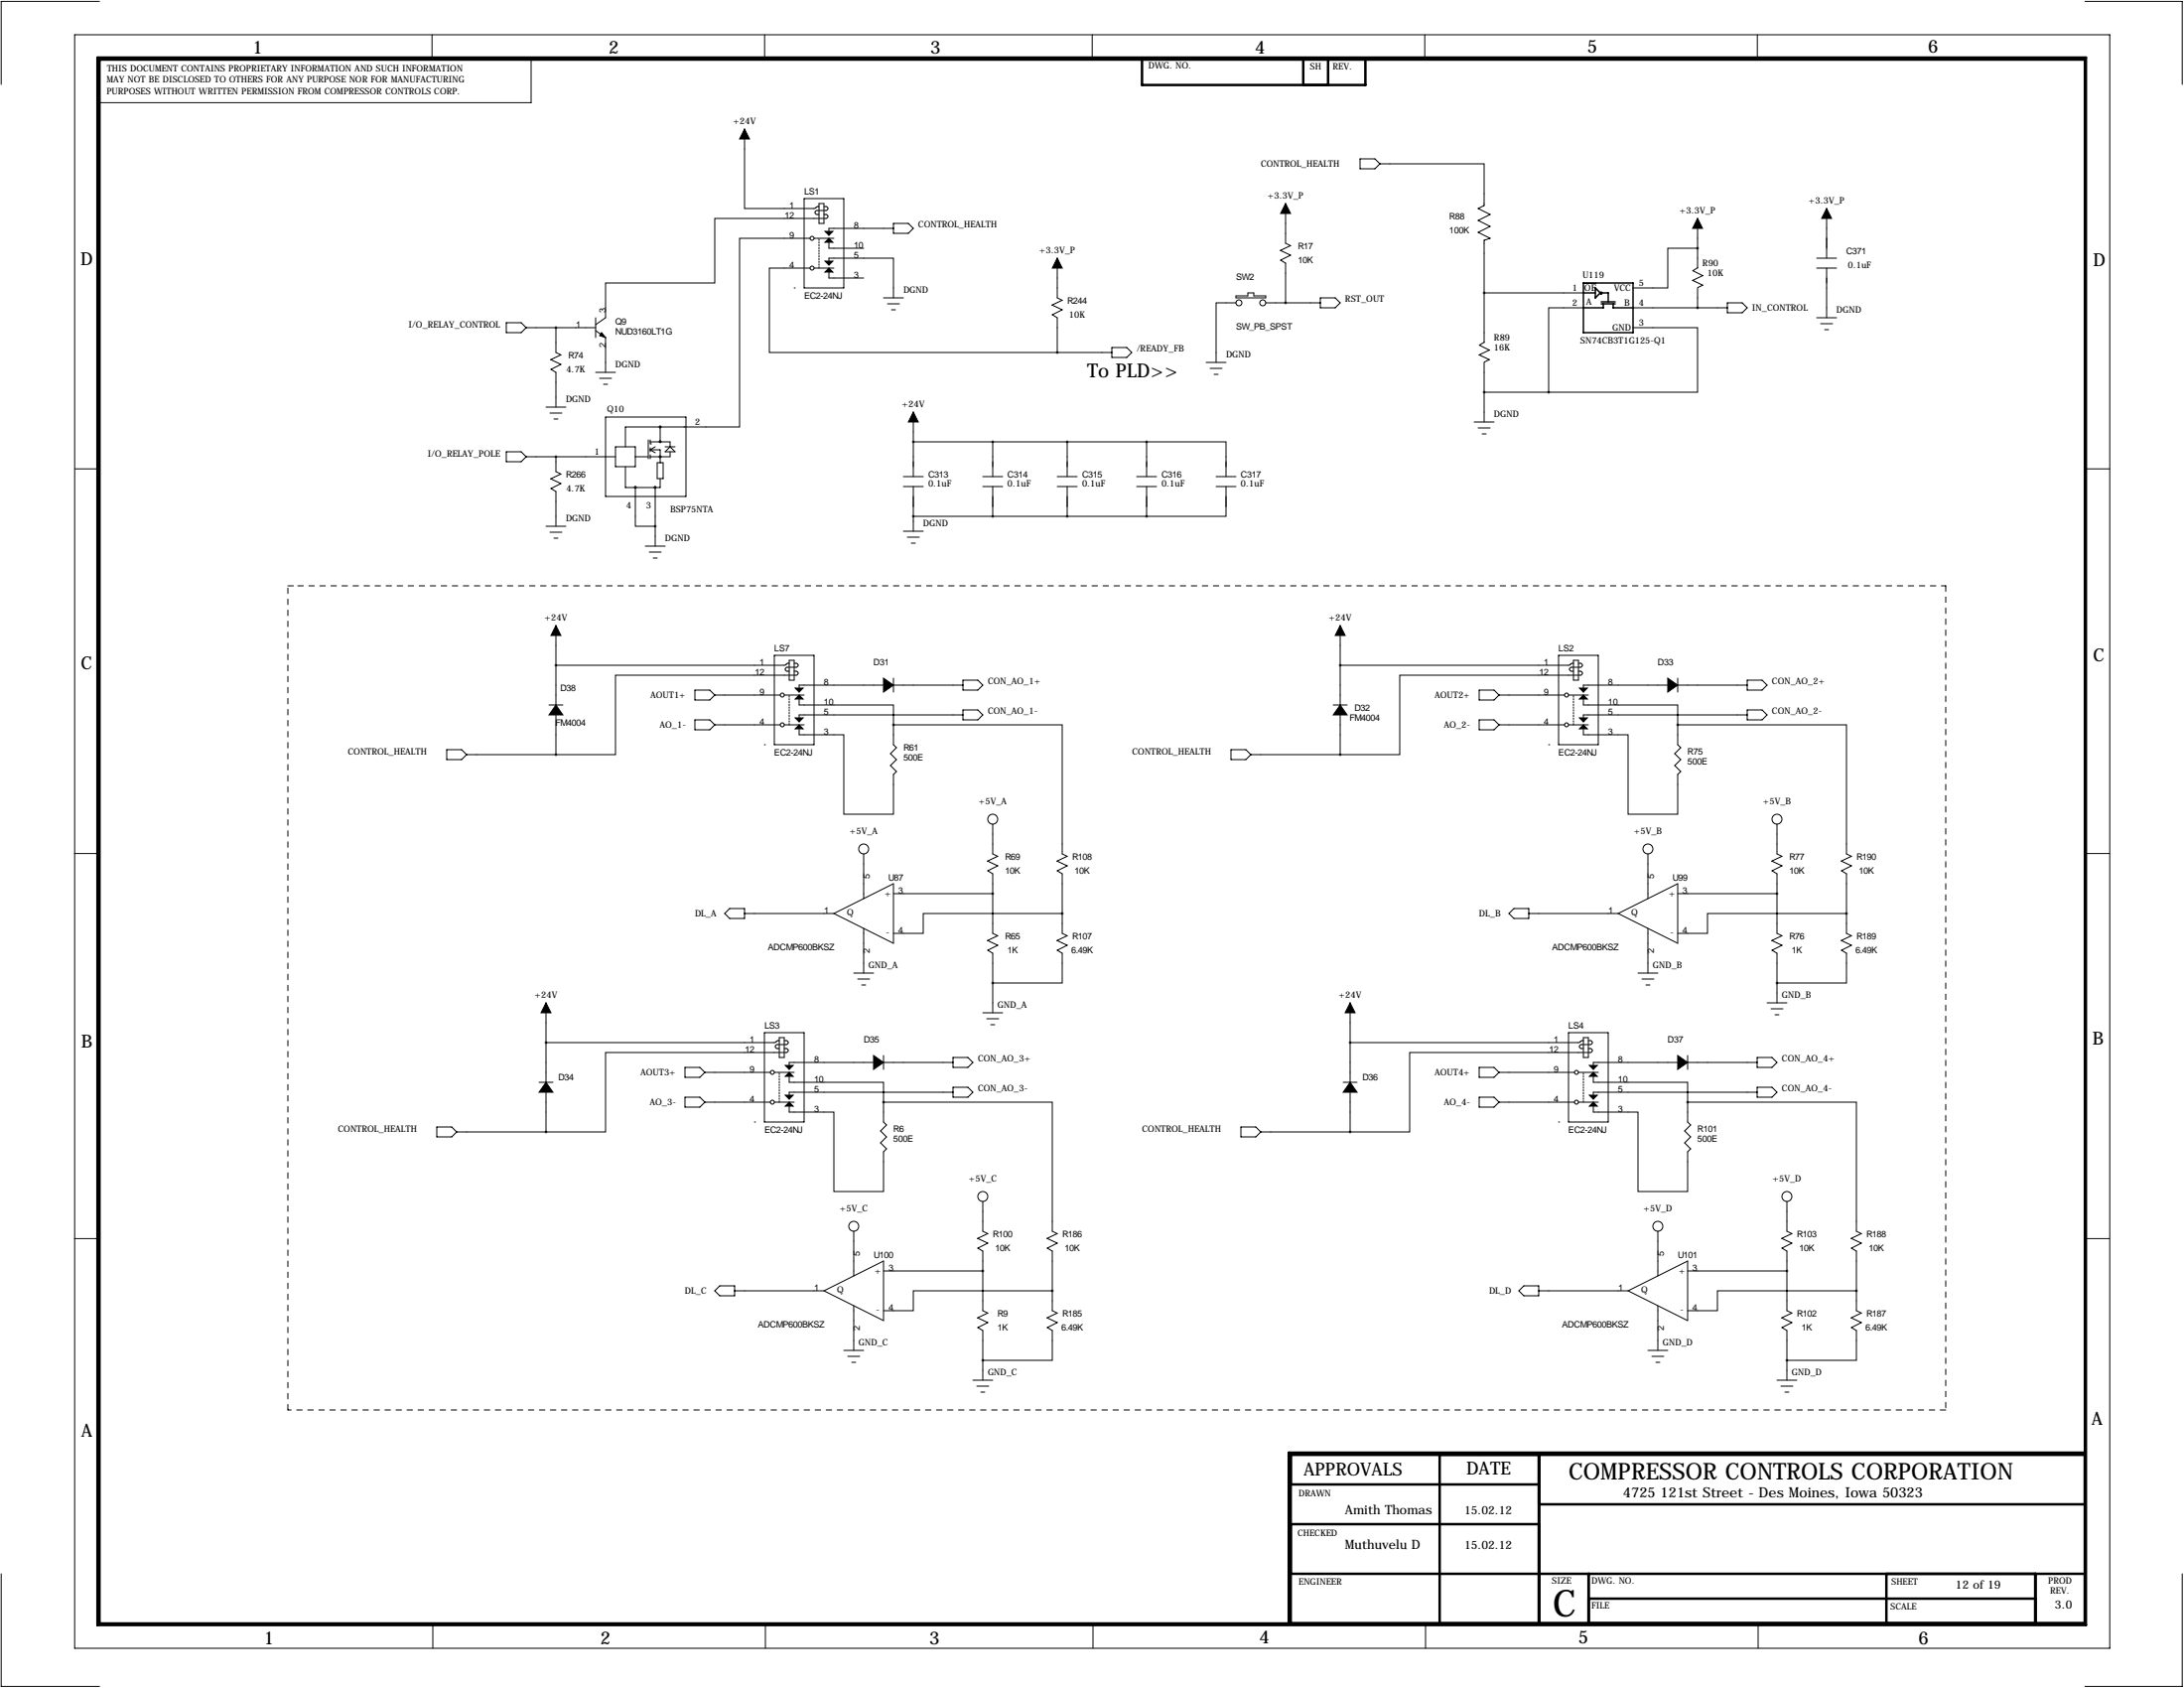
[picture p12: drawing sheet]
<svg xmlns="http://www.w3.org/2000/svg" width="559mm" height="432mm" viewBox="0 0 559 432" stroke-linecap="round" stroke-linejoin="round" font-family="sans-serif">
<g fill="none" stroke="#000" stroke-width=".25">
<path d="M19.1 8.9h520.7v412.7h-520.7zM25.5 .4h-25.2v21.2M110.5 8.9v6.3M143.1 15.2h-7.2v11.1h-110.9M195.6 8.9v6.3M279.5 8.9v6.3M364.5 8.9v6.3M449.6 8.9v6.3M533.5 .4h24.8v21.2M190.5 33v20.3h17.8l.8-.4 .4-.1M205.7 50.8h10.2v22.9h-10.2zM209.5 52.1h1.3v5h-1.3z"/>
<path d="M210.8 54.9h.5a.51 .51 0 0 1 .5 .5 .51 .51 0 0 1-.5 .5h-28.4v16.5h-28v8.9l-2.5 1.8M210.8 52.8h.5a.51 .51 0 0 1 .5 .5 .51 .51 0 0 1-.5 .5h-2.3a.51 .51 0 0 0-.5 .6 .51 .51 0 0 0 .5 .5h.5M228.6 57.1h3.8l1.3 1.3-1.3 1.3h-3.8zM228.6 58.4h-16.5v.8M328.9 52.1v10.1l1.3 .6-2.6 1.3 2.6 1.2-2.5 1.2 1.2 .8v10.2M348 40.6h3.8l1.3 1.3-1.3 1.3h-3.8zM353.1 41.9h26.6v10.7l-1.5 .7 3.1 1.6-3.1 1.5 3.1 1.5-3.1 1.5 3.1 1.6-1.6 .5v26.1M434.3 55.9v12.7M467.4 53.3v12.7M203.2 73.7h.1M207.3 68.6h-10.5v21.6h73.7M207.3 61h-18.1v48.2h-29.2v5.1"/>
<path d="M208.3 68.6h5.1M208.3 61h5.1M212.1 66.8v-.8h16.5v10.2M212.1 62v1.5h8.9M212.1 69.6v1.5h8.9M226.1 76.2h5M227.1 77.7h3M228.1 79.2h1M270.5 66v10.2l1.3 .6-2.6 1.2 2.6 1.2-2.6 1.3 1.3 .8v8.9M316.2 77.5h-5.1v15.2M316.2 75.7h3.1v-.8h1.5v.8h3v.5h-7.6zM323.8 77.5h14"/>
<path d="M337.8 76.2h3.8l1.3 1.3-1.3 1.2h-3.8zM379.7 74.9h25.4M405.1 78.7h-8.9v21.6M405.4 72.5h3M417.8 78.7h24.2M434.3 63.5h-7.6v10.2h-8.9M434.3 73.7v5M434.4 68.5l-1.3 .7 2.6 1.3-2.6 1.2 2.6 1.2-1.3 .7M442 77.5h3.8l1.2 1.2-1.2 1.3h-3.8zM464.8 68.6h5.1M464.8 66h5.1M467.4 68.6v12.7"/>
<path d="M129.5 82.6h3.8l1.3 1.2-1.3 1.3h-3.8zM134.6 83.8h17.8M142.2 83.8v6.4l1.3 .6-2.6 1.2 2.6 1.2-2.5 1.3 1.2 .7v8.9M152.4 84.6l2.5 1.8v8.8M152.4 81.3v5.1M152.4 95.2h5.1M153.4 96.8h3.1M154.4 98.3h1M270.5 90.2h14M284.5 88.9h3.8l1.3 1.3-1.3 1.2h-3.8zM308.6 92.7h5.1M309.6 94.2h3.1"/>
<path d="M310.6 95.8h1.1M379.7 92.7v15.2M379.8 87.5l-1.3 .8 2.6 1.3-2.6 1.2 2.6 1.2-1.3 .6M417.8 83.8h16.5v16.5h-38.1M464.8 81.3h5.1M465.8 82.8h3.1M466.9 84.3h1M19.2 119.9h6.4M129.5 115.6h3.8l1.3 1.2-1.3 1.3h-3.8zM134.6 116.8h22.9M139.7 104.1h5.1M140.7 105.7h3.1"/>
<path d="M141.7 107.2h1M142.2 116.8v3.8l1.3 .7-2.6 1.2 2.6 1.2-2.5 1.3 1.2 .7v8.9M154.9 106.7h20.6v20.3h-20.6zM157.5 114.3h5.1v5.1h-5.1zM160 119.4v5.3h8.9v-2.3M162.6 116.8h3.3M165.9 112.5v4.8M166.4 113h5v1.3M166.4 112.5v1M166.4 114.6v1M166.4 116.3v1M166.4 115.1h2.5v3.3"/>
<path d="M166.4 115.1l1.2 .7M166.4 113.5h.1M167.6 114.3l-1.2 .8M168.1 118.4h1.6v4h-1.6zM168.9 109.2v3.8M170.2 114.3h2.5M170.2 115.6l1.2-1.3 1.3 1.3zM171.4 115.6v1.2h-5M233.7 105.4v16.5M233.7 113h59.7M254 113v8.9M273 113v8.9"/>
<path d="M293.4 113h20.3v8.9M293.4 113v8.9M377.2 107.9h5.1M378.2 109.5h3.1M379.2 111h1M379.7 100.3h16.5M533.4 119.9h6.4M139.7 134.6h5.1M140.7 136.1h3.1M141.7 137.7h1M162.6 124.7v9.9h5M165.1 139.7h5.1"/>
<path d="M167.6 124.7v15M231.1 121.9h5.1M231.1 124.5h5.1M231.1 135.9h5.1M232.2 137.4h3M233.2 138.9h1M233.7 124.5v11.4M233.7 132.1h59.7M251.5 121.9h5M251.5 124.5h5M254 124.5v7.6M270.5 121.9h5.1"/>
<path d="M270.5 124.5h5.1M273 124.5v7.6M290.8 121.9h5.1M290.8 124.5h5.1M293.4 124.5v7.6M311.1 121.9h5.1M311.1 124.5h5.1M313.7 124.5v7.6h-20.3M166.1 141.2h3.1M167.1 142.7h1M142.2 160v20.3M177.8 176.5h3.8l1.3 1.3-1.3 1.3h-3.8z"/>
<path d="M182.9 177.8h16.7M198.1 167.6h10.2v22.9h-10.2zM200.7 177.8h5M201.9 169.7h-.4l-.8 .5h-58.5M201.9 168.9h1.3v5.1h-1.3zM203.2 171.7h.5a.51 .51 0 0 1 .5 .5 .51 .51 0 0 1-.5 .5h-46.2v20.3h-15.3M203.2 169.7h.5a.51 .51 0 0 1 .5 .5 .51 .51 0 0 1-.5 .5h-2.3a.51 .51 0 0 0-.5 .5 .51 .51 0 0 0 .5 .5h.5M204.5 178.8v1.5h24.1v5.1M226.1 175.3h-21.6v.7M228.6 175.3h17.8M228.6 173.5v3.5M246.4 174h3.8l1.3 1.3-1.3 1.2h-3.8z"/>
<path d="M342.9 160v20.3M378.5 176.5h3.8l1.2 1.3-1.2 1.3h-3.8zM383.5 177.8h16.8M398.8 167.6h10.1v22.9h-10.1zM401.3 177.8h5.1M402.6 169.7h-.5l-.8 .5h-58.4M402.6 168.9h1.3v5.1h-1.3zM403.9 171.7h.5a.51 .51 0 0 1 .5 .5 .51 .51 0 0 1-.5 .5h-46.3v20.3h-15.2M403.9 169.7h.5a.51 .51 0 0 1 .5 .5 .51 .51 0 0 1-.5 .5h-2.3a.51 .51 0 0 0-.5 .5 .51 .51 0 0 0 .5 .5h.5M405.1 178.8v1.5h24.2v5.1M426.7 175.3h-21.6v.7M429.3 175.3h17.7"/>
<path d="M429.3 173.5v3.5M447 174h3.8l1.3 1.3-1.3 1.2h-3.8zM114.3 191.8h3.8l1.3 1.2-1.3 1.3h-3.8zM119.4 193h22.8M140.5 180.3h3.5M142.2 182.9v10.1M177.8 184.1h3.8l1.3 1.3-1.3 1.3h-3.8zM182.9 185.4h16.7M195.6 190.5h.1M200.7 185.4h5M228.6 185.4h43.2v33l1.2 .6-2.5 1.3 2.5 1.2-2.5 1.3 1.3 .7v15.3l1.2 .6-2.5 1.2 2.5 1.2-2.5 1.3 1.3 .7v7.7h-17.8M228.6 185.4v5.1l.8 .8-1.6 1.5 1.6 1.5-1.6 1.5 1.6 1.6-.8 .7v10.2h-12.7v-20.3h-11.4v-1.6"/>
<path d="M246.4 182.9h-41.9v.7M246.4 181.6h3.8l1.3 1.3-1.3 1.2h-3.8zM315 191.8h3.8l1.2 1.2-1.2 1.3h-3.8zM320 193h22.9M341.1 180.3h3.6M342.9 182.9v10.1M378.5 184.1h3.8l1.2 1.3-1.2 1.3h-3.8zM383.5 185.4h16.8M396.2 190.5h.1M401.3 185.4h5.1M429.3 185.4h43.1v33l1.3 .6-2.6 1.3 2.6 1.2-2.5 1.3 1.2 .7v15.3l1.3 .6-2.6 1.2 2.6 1.2-2.5 1.3 1.2 .7v7.7h-17.7M429.3 185.4v5.1l.7 .8-1.5 1.5 1.5 1.5-1.5 1.5 1.5 1.6-.7 .7v10.2h-12.7v-20.3h-11.5v-1.6"/>
<path d="M447 182.9h-41.9v.7M447 181.6h3.8l1.3 1.3-1.3 1.2h-3.8zM19 218.3h6.5M221 218.4v11.5M254 210.8v7.6l1.3 .6-2.6 1.3 2.6 1.2-2.6 1.3 1.3 .7v15.3l1.3 .6-2.6 1.2 2.6 1.2-2.6 1.3 1.3 .7v15.3M421.6 218.4v11.5M454.7 210.8v7.6l1.2 .6-2.6 1.3 2.6 1.2-2.5 1.3 1.3 .7v15.3l1.2 .6-2.6 1.2 2.6 1.2-2.5 1.3 1.3 .7v12.7M533.3 218.3h6.4M185.4 233.7l1.3-1.3h3.8v2.5h-3.8zM190.5 233.7h22.9M213.4 233.7l15.2-7.6v15.2zM221 237.5v11.4"/>
<path d="M228.6 228.6h25.4M271.8 233.7h-35.6v5.1h-7.6M387.3 232.4h3.9v2.5h-3.9l-1.2-1.2zM391.2 233.7h22.8M414 233.7l15.3-7.6v15.2zM421.6 237.5v11.4M429.3 228.6h25.4M472.4 233.7h-35.5v5.1h-7.6M139.7 256.5v20.4M218.4 248.9h5.1M219.5 250.4h3M220.5 252h1"/>
<path d="M251.5 259.1h5M345.4 256.5v20.4M419.1 248.9h5.1M420.1 250.4h3.1M421.1 252h1M452.1 256.5h5.1M453.1 258.1h3.1M454.2 259.6h1M137.9 276.9h3.6M139.7 279.4v10.2M175.3 273h3.8l1.2 1.3-1.2 1.3h-3.8zM180.3 274.3h16.8"/>
<path d="M195.6 264.2h10.1v22.8h-10.1zM198.1 274.3h5.1M199.4 266.2h-.5l-.8 .5h-58.4M199.4 265.4h1.3v5.1h-1.3zM200.7 268.2h.5a.51 .51 0 0 1 .5 .5 .51 .51 0 0 1-.5 .5h-46.3v20.4h-15.2M200.7 266.2h.5a.51 .51 0 0 1 .5 .5 .51 .51 0 0 1-.5 .5h-2.3a.51 .51 0 0 0-.5 .5 .51 .51 0 0 0 .5 .5h.5M201.9 275.3v1.6h24.2v5M223.5 271.8h-21.6v.7M226.1 271.8h17.7M226.1 270v3.6M243.8 279.4h-41.9v.8M243.8 270.5h3.8l1.3 1.3-1.3 1.2h-3.8z"/>
<path d="M243.8 278.1h3.8l1.3 1.3-1.3 1.3h-3.8zM252.5 260.6h3M253.5 262.1h1M343.7 276.9h3.5M345.4 279.4v10.2M378.5 273h3.8l1.2 1.3-1.2 1.3h-3.8zM383.5 274.3h19.3M401.3 264.2h10.2v22.8h-10.2zM403.9 274.3h5M405.1 266.2h-.4l-.8 .5h-58.5M405.1 265.4h1.3v5.1h-1.3zM406.4 268.2h.5a.51 .51 0 0 1 .5 .5 .51 .51 0 0 1-.5 .5h-46.2v20.4h-15.3"/>
<path d="M406.4 266.2h.5a.51 .51 0 0 1 .5 .5 .51 .51 0 0 1-.5 .5h-2.3a.51 .51 0 0 0-.5 .5 .51 .51 0 0 0 .5 .5h.5M407.7 275.3v1.6h24.1v5M429.3 271.8h-21.6v.7M431.8 271.8h17.8M431.8 270v3.6M449.6 279.4h-41.9v.8M449.6 270.5h3.8l1.3 1.3-1.3 1.2h-3.8zM449.6 278.1h3.8l1.3 1.3-1.3 1.3h-3.8zM111.8 288.3h3.8l1.2 1.3-1.2 1.2h-3.8zM116.8 289.6h22.9M175.3 280.7h3.8l1.2 1.2-1.2 1.3h-3.8zM180.3 281.9h16.8"/>
<path d="M193 287h.1M198.1 281.9h5.1M226.1 281.9h43.1v33.1l1.3 .6-2.6 1.2 2.6 1.2-2.5 1.3 1.2 .7v15.3l1.3 .6-2.6 1.2 2.6 1.2-2.5 1.3 1.2 .8v7.6h-17.7M226.1 281.9v5.1l.7 .8-1.5 1.5 1.5 1.5-1.5 1.6 1.5 1.5-.7 .7v10.2h-12.7v-20.3h-11.5v-1.5M317.5 288.3h3.8l1.3 1.3-1.3 1.2h-3.8zM322.6 289.6h22.8M378.5 280.7h3.8l1.2 1.2-1.2 1.3h-3.8zM383.5 281.9h19.3M398.8 287h.1M403.9 281.9h5M431.8 281.9h43.2v33.1l1.2 .6-2.5 1.2 2.5 1.2-2.5 1.3 1.3 .7v15.3l1.2 .6-2.5 1.2 2.5 1.2-2.5 1.3 1.3 .8v7.6h-17.8M431.8 281.9v5.1l.8 .8-1.6 1.5 1.6 1.5-1.6 1.6 1.6 1.5-.8 .7v10.2h-12.7v-20.3h-11.4v-1.5"/>
<path d="M19 316.8h6.5M218.4 315v11.4M251.5 307.3v7.7l1.2 .6-2.6 1.2 2.6 1.2-2.5 1.3 1.3 .7v15.3l1.2 .6-2.6 1.2 2.6 1.2-2.5 1.3 1.3 .8v12.7M424.2 315v11.4M457.2 307.3v7.7l1.3 .6-2.6 1.2 2.6 1.2-2.6 1.3 1.3 .7v15.3l1.3 .6-2.6 1.2 2.6 1.2-2.6 1.3 1.3 .8v12.7M533.3 316.8h6.4M184.1 328.9h3.9v2.6h-3.9l-1.2-1.3zM188 330.2h22.8M210.8 330.2l15.3-7.6v15.2zM218.4 334v11.4M226.1 325.1h25.4M269.2 330.2h-35.5v5.1h-7.6"/>
<path d="M389.9 328.9h3.8v2.6h-3.8l-1.3-1.3zM393.7 330.2h22.9M416.6 330.2l15.2-7.6v15.2zM424.2 334v11.4M431.8 325.1h25.4M475 330.2h-35.6v5.1h-7.6M215.9 345.4h5.1M216.9 347h3.1M217.9 348.5h1M248.9 353.1h5.1M249.9 354.6h3.1M251 356.1h1"/>
<path d="M421.6 345.4h5.1M422.7 347h3M423.7 348.5h1M454.7 353.1h5M455.7 354.6h3M456.7 356.1h1M.3 402.6v28.8h25.2M110.7 415.3v6.3M195.8 415.3v6.3M279.7 415.3v6.3M364.7 415.3v6.3M449.8 415.3v6.3"/>
<path d="M558.3 402.6v28.8h-24.8"/>
<circle cx="207.8" cy="68.6" r=".51"/>
<circle cx="207.8" cy="61" r=".51"/>
<circle cx="317" cy="77.5" r=".76"/>
<circle cx="323.1" cy="77.5" r=".76"/>
<circle cx="168.9" cy="113" r=".25"/>
<circle cx="168.9" cy="116.8" r=".25"/>
<circle cx="168.9" cy="109.2" r=".25"/>
<circle cx="162.6" cy="124.7" r=".25"/>
<circle cx="167.6" cy="124.7" r=".25"/>
<circle cx="200.2" cy="177.8" r=".51"/>
<circle cx="400.8" cy="177.8" r=".51"/>
<circle cx="200.2" cy="185.4" r=".51"/>
<circle cx="400.8" cy="185.4" r=".51"/>
<circle cx="221" cy="217.2" r="1.27"/>
<circle cx="254" cy="209.5" r="1.27"/>
<circle cx="421.6" cy="217.2" r="1.27"/>
<circle cx="454.7" cy="209.5" r="1.27"/>
<circle cx="197.6" cy="274.3" r=".51"/>
<circle cx="403.4" cy="274.3" r=".51"/>
<circle cx="197.6" cy="281.9" r=".51"/>
<circle cx="403.4" cy="281.9" r=".51"/>
<circle cx="218.4" cy="313.7" r="1.27"/>
<circle cx="251.5" cy="306.1" r="1.27"/>
<circle cx="424.2" cy="313.7" r="1.27"/>
<circle cx="457.2" cy="306.1" r="1.27"/>
</g>
<g fill="none" stroke="#000" stroke-width=".63">
<path d="M24.9 14.7h508.8v401h-508.8zM25.5 15.2h508v400.1h-508zM292.2 15h57.2v6.7h-57.2zM333.5 21.7v-6.7h6.3v6.7M330.3 379.7h63.5M368.4 372.1v43.2M393.8 372.1v43.2M533.5 372.1h-203.2v43.2M533.5 371.6h-203.8v43.7M330.3 389.9h63.5M393.8 384.8h139.7M330.3 402.6h203.2"/>
<path d="M406.5 402.6v12.7M406.5 408.9h114.3M482.7 402.6v12.7M520.8 402.6v12.7"/>
</g>
<path d="M73.7 149.9h2.5M76.2 149.9h421.6M497.8 149.9v210.8M73.7 360.7v-210.8M497.8 360.7h-424.1" fill="none" stroke="#000" stroke-width=".25" stroke-dasharray="1.4 1.4"/>
<g fill="#000" stroke="#000" stroke-width=".25">
<path d="M190.5 33l1.3 2.6h-2.6zM328.9 52.1l1.3 2.5h-2.5zM434.3 55.9l1.3 2.5h-2.5zM467.4 53.3l1.2 2.6h-2.5zM211.1 66.8h2l-1 1zM212.1 68.6l1 1h-2zM212.1 61l1 1h-2zM211.1 59.2h2l-1 1zM270.5 66l1.3 2.6h-2.6zM153.9 85.1l1 1.3-1.5-.5zM233.7 105.4l1.2 2.5h-2.5zM142.2 160l1.3 2.6h-2.5z"/>
<path d="M204.5 177.8l1 1h-2zM203.5 176h2l-1 1zM226.1 173.5l2.5 1.8-2.5 1.7zM342.9 160l1.3 2.6h-2.6zM405.1 177.8l1 1h-2zM404.1 176h2l-1 1zM426.7 173.5l2.6 1.8-2.6 1.7zM142.2 180.3l1.8 2.6h-3.5zM203.5 183.6h2l-1 1.1zM204.5 185.4l1 1h-2zM342.9 180.3l1.8 2.6h-3.6zM404.1 183.6h2l-1 1.1z"/>
<path d="M405.1 185.4l1 1h-2zM139.7 256.5l1.3 2.6h-2.6zM345.4 256.5l1.3 2.6h-2.5zM139.7 276.9l1.8 2.5h-3.6zM201.9 274.3l1 1h-2zM200.9 272.5h2l-1 1.1zM223.5 270l2.6 1.8-2.6 1.8zM345.4 276.9l1.8 2.5h-3.5zM407.7 274.3l1 1h-2zM406.7 272.5h2l-1 1.1zM429.3 270l2.5 1.8-2.5 1.8zM200.9 280.2h2l-1 1z"/>
<path d="M200.9 283l1-1.1 1 1.1zM406.7 280.2h2l-1 1zM406.7 283l1-1.1 1 1.1z"/>
</g>
<path d="M209.5 68.6v-7.6M201.9 185.4v-7.6M402.6 185.4v-7.6M199.4 281.9v-7.6M405.1 281.9v-7.6" fill="none" stroke="#000" stroke-width=".25" stroke-dasharray=".4 .4"/>
<g fill="none" stroke="#000" stroke-width=".38">
<path d="M405.1 72.4h12.7v12.7h-12.7zM405.1 74.9h3.1M408.2 73.7l1.2 1.2-1.2 1.3zM409.7 77.7h3.6M409.7 77.2h3.6M410 74.9h1.5v2.3M410.2 77.7v1h-5.1M412.7 77.7v1h5.1"/>
<circle cx="409.7" cy="75" r=".25"/>
</g>
<path d="M142.2 170.2a.05 .05 0 0 0 .1 0 .05 .05 0 0 0-.1 0zM142.2 193a.05 .05 0 0 0 .1 0 .05 .05 0 0 0-.1 0zM345.4 266.7a.05 .05 0 0 0 .1 0 .05 .05 0 0 0-.1 0zM345.4 289.6a.05 .05 0 0 0 .1 0 .05 .05 0 0 0-.1 0zM251.4 325.1a.05 .05 0 0 0 .1 0 .05 .05 0 0 0-.1 0zM269.2 330.2a.05 .05 0 0 0 .1 0 .05 .05 0 0 0-.1 0zM251.4 348a.05 .05 0 0 0 .1 0 .05 .05 0 0 0-.1 0zM226 281.9a.05 .05 0 0 0 .1 0 .05 .05 0 0 0-.1 0zM454.6 228.6a.05 .05 0 0 0 .1 0 .05 .05 0 0 0-.1 0zM472.4 233.7a.05 .05 0 0 0 .1 0 .05 .05 0 0 0-.1 0zM454.6 251.5a.05 .05 0 0 0 .1 0 .05 .05 0 0 0-.1 0zM429.2 185.4a.05 .05 0 0 0 .1 0 .05 .05 0 0 0-.1 0zM328.9 77.5a.05 .05 0 0 0 .1 0 .05 .05 0 0 0-.1 0zM379.7 74.9a.05 .05 0 0 0 .1 0 .05 .05 0 0 0-.1 0zM379.7 100.3a.05 .05 0 0 0 .1 0 .05 .05 0 0 0-.1 0zM273 113a.05 .05 0 0 0 .1 0 .05 .05 0 0 0-.1 0zM293.3 113a.05 .05 0 0 0 .1 0 .05 .05 0 0 0-.1 0zM273 132.1a.05 .05 0 0 0 .1 0 .05 .05 0 0 0-.1 0zM293.3 132.1a.05 .05 0 0 0 .1 0 .05 .05 0 0 0-.1 0zM167.6 134.6a.05 .05 0 0 0 .1 0 .05 .05 0 0 0-.1 0zM142.2 83.8a.05 .05 0 0 0 .1 0 .05 .05 0 0 0-.1 0zM142.2 116.8a.05 .05 0 0 0 .1 0 .05 .05 0 0 0-.1 0zM396.2 100.3a.05 .05 0 0 0 .1 0 .05 .05 0 0 0-.1 0zM434.3 78.7a.05 .05 0 0 0 .1 0 .05 .05 0 0 0-.1 0zM434.3 63.5a.05 .05 0 0 0 .1 0 .05 .05 0 0 0-.1 0z" fill="#000" stroke="#000" stroke-width=".63"/>
<text font-size="9.6" x="397.3" y="413.5">C</text>
<text font-size="5.9" x="401.4" y="378.6">COMPRESSOR CONTROLS CORPORATION</text>
<text font-size="4.9" x="278.1" y="96.5">To PLD&gt;&gt;</text>
<g font-size="4.6">
<text x="64.6" y="13.7">1</text>
<text x="155.8" y="13.7">2</text>
<text x="238" y="13.7">3</text>
<text x="321.1" y="13.7">4</text>
<text x="406.1" y="13.5">5</text>
<text x="493.3" y="13.5">6</text>
<text x="20.6" y="67.9">D</text>
<text x="535.6" y="68.1">D</text>
<text x="20.7" y="171.1">C</text>
<text x="535.5" y="169.2">C</text>
<text x="20.8" y="268.1">B</text>
<text x="535.4" y="267.2">B</text>
<text x="535.2" y="364.5">A</text>
<text x="20.8" y="367.5">A</text>
<text x="333.6" y="377.4">APPROVALS</text>
<text x="375.2" y="377.2">DATE</text>
<text x="67.5" y="420.6">1</text>
<text x="153.6" y="420.6">2</text>
<text x="237.8" y="420.6">3</text>
<text x="322.2" y="420.5">4</text>
<text x="403.9" y="420.4">5</text>
<text x="490.9" y="420.6">6</text>
</g>
<text font-size="3.6" x="415.3" y="383">4725 121st Street - Des Moines, Iowa 50323</text>
<g font-size="3.3">
<text x="344.2" y="387.3">Amith Thomas</text>
<text x="344.2" y="396.2">Muthuvelu D</text>
</g>
<g font-size="3">
<text x="374.6" y="387.3">15.02.12</text>
<text x="374.6" y="396.2">15.02.12</text>
<text x="500.4" y="406.4">12 of 19</text>
<text x="525.8" y="411.5">3.0</text>
</g>
<g font-size="2.3">
<text x="293.8" y="17.6">DWG. NO.</text>
<text x="335.2" y="17.7">SH</text>
<text x="341" y="17.7">REV.</text>
<text x="27.3" y="21.1">MAY NOT BE DISCLOSED TO OTHERS FOR ANY PURPOSE NOR FOR MANUFACTURING</text>
<text x="27.4" y="18.3">THIS DOCUMENT CONTAINS PROPRIETARY INFORMATION AND SUCH INFORMATION</text>
<text x="27.3" y="24.2">PURPOSES WITHOUT WRITTEN PERMISSION FROM COMPRESSOR CONTROLS CORP.</text>
<text x="187.6" y="31.8">+24V</text>
<text x="322.6" y="42.7">CONTROL_HEALTH</text>
<text x="202" y="53.3">1</text>
<text x="205.7" y="49.8">LS1</text>
<text x="324.3" y="50.8">+3.3V_P</text>
<text x="462.7" y="52.1">+3.3V_P</text>
<text x="200.8" y="55.9">12</text>
<text x="218.4" y="58.4">8</text>
<text x="234.9" y="58.2">CONTROL_HEALTH</text>
<text x="370.8" y="56.1">R88</text>
<text x="370.8" y="59.7">100K</text>
<text x="429.7" y="54.6">+3.3V_P</text>
<text x="202" y="61">9</text>
<text x="218.4" y="63.5">10</text>
<text x="265.9" y="64.8">+3.3V_P</text>
<text x="332.1" y="63.8">R17</text>
<text x="472.4" y="65">C371</text>
<text x="202" y="68.6">4</text>
<text x="218.4" y="71.1">3</text>
<text x="218.4" y="66">5</text>
<text x="316.2" y="71.6">SW2</text>
<text x="332.1" y="67.3">10K</text>
<text x="404.9" y="71.1">U119</text>
<text x="435.6" y="68.1">R90</text>
<text x="436.9" y="70.7">10K</text>
<text x="472.9" y="68.6">0.1uF</text>
<text x="205.7" y="76.5">EC2-24NJ</text>
<text x="231.1" y="74.9">DGND</text>
<text x="273.1" y="77.7">R244</text>
<text x="344.2" y="77.2">RST_OUT</text>
<text x="402.3" y="74.4">1</text>
<text x="405.4" y="74.5">OE</text>
<text x="413" y="74.5">VCC</text>
<text x="419.4" y="73.2">5</text>
<text x="104.6" y="83.8">I/O_RELAY_CONTROL</text>
<text x="147.4" y="83.8">1</text>
<text x="154.9" y="80" transform="rotate(-90 154.9 80)">3</text>
<text x="157.5" y="83.1">Q9</text>
<text x="273.5" y="81.3">10K</text>
<text x="402.3" y="78.2">2</text>
<text x="405.9" y="78">A</text>
<text x="415.6" y="78.3">B</text>
<text x="419.4" y="83.3">3</text>
<text x="419.4" y="78.2">4</text>
<text x="448.3" y="79.5">IN_CONTROL</text>
<text x="469.9" y="80">DGND</text>
<text x="154.9" y="88.8" transform="rotate(-90 154.9 88.8)">2</text>
<text x="157.5" y="85.6">NUD3160LT1G</text>
<text x="290.8" y="89.9">/READY_FB</text>
<text x="316.2" y="84.3">SW_PB_SPST</text>
<text x="382.3" y="87.2">R89</text>
<text x="382.3" y="89.7">16K</text>
<text x="404.4" y="88">SN74CB3T1G125-Q1</text>
<text x="412.6" y="84.6">GND</text>
<text x="144.9" y="95.3">4.7K</text>
<text x="145.4" y="91.7">R74</text>
<text x="157.5" y="94">DGND</text>
<text x="313.7" y="91.4">DGND</text>
<text x="144.8" y="102.9">DGND</text>
<text x="155.3" y="105.4">Q10</text>
<text x="230.8" y="104.1">+24V</text>
<text x="382.3" y="106.7">DGND</text>
<text x="177.8" y="108.7">2</text>
<text x="109.4" y="116.8">I/O_RELAY_POLE</text>
<text x="152.1" y="116.3">1</text>
<text x="144.8" y="122.2">R266</text>
<text x="144.9" y="125.7">4.7K</text>
<text x="237.5" y="122.2">C313</text>
<text x="237.5" y="124.5">0.1uF</text>
<text x="257.8" y="122.2">C314</text>
<text x="257.8" y="124.5">0.1uF</text>
<text x="276.9" y="122.2">C315</text>
<text x="276.9" y="124.5">0.1uF</text>
<text x="297.2" y="122.2">C316</text>
<text x="297.2" y="124.5">0.1uF</text>
<text x="317.5" y="122.2">C317</text>
<text x="317.5" y="124.5">0.1uF</text>
<text x="160.2" y="130.1">4</text>
<text x="165.3" y="130.1">3</text>
<text x="171.4" y="131.2">BSP75NTA</text>
<text x="144.8" y="133.4">DGND</text>
<text x="236.2" y="134.6">DGND</text>
<text x="170.2" y="138.4">DGND</text>
<text x="139.3" y="158.8">+24V</text>
<text x="340" y="158.8">+24V</text>
<text x="198.1" y="166.6">LS7</text>
<text x="398.8" y="166.6">LS2</text>
<text x="193.2" y="172.7">12</text>
<text x="194.4" y="170.2">1</text>
<text x="223.5" y="170.2">D31</text>
<text x="393.9" y="172.7">12</text>
<text x="395.1" y="170.2">1</text>
<text x="424.2" y="170.2">D33</text>
<text x="143.4" y="176.8">D38</text>
<text x="166.4" y="178.6">AOUT1+</text>
<text x="194.4" y="177.8">9</text>
<text x="210.8" y="175.3">8</text>
<text x="252.7" y="175">CON_AO_1+</text>
<text x="367.1" y="178.6">AOUT2+</text>
<text x="395.1" y="177.8">9</text>
<text x="411.5" y="175.3">8</text>
<text x="453.4" y="175">CON_AO_2+</text>
<text x="142.1" y="185.7">FM4004</text>
<text x="194.4" y="185.4">4</text>
<text x="210.8" y="182.9">5</text>
<text x="210.8" y="180.3">10</text>
<text x="252.7" y="182.6">CON_AO_1-</text>
<text x="345.3" y="184.4">FM4004</text>
<text x="346.6" y="181.9">D32</text>
<text x="395.1" y="185.4">4</text>
<text x="411.5" y="182.9">5</text>
<text x="411.5" y="180.3">10</text>
<text x="453.4" y="182.6">CON_AO_2-</text>
<text x="168.8" y="186.2">AO_1-</text>
<text x="210.8" y="188">3</text>
<text x="369.5" y="186.2">AO_2-</text>
<text x="411.5" y="188">3</text>
<text x="89.1" y="193">CONTROL_HEALTH</text>
<text x="198.1" y="193.3">EC2-24NJ</text>
<text x="231.1" y="192">R61</text>
<text x="231.1" y="194.6">500E</text>
<text x="289.7" y="193">CONTROL_HEALTH</text>
<text x="398.8" y="193.3">EC2-24NJ</text>
<text x="431.8" y="193">R75</text>
<text x="431.8" y="195.6">500E</text>
<text x="250.4" y="205.7">+5V_A</text>
<text x="451" y="205.7">+5V_B</text>
<text x="217.4" y="213.4">+5V_A</text>
<text x="418" y="213.4">+5V_B</text>
<text x="257.2" y="220">R69</text>
<text x="274.4" y="220">R108</text>
<text x="457.8" y="220">R77</text>
<text x="475" y="220">R190</text>
<text x="222.5" y="224.8" transform="rotate(-90 222.5 224.8)">5</text>
<text x="227.3" y="225.3">U87</text>
<text x="257.2" y="223.5">10K</text>
<text x="274.9" y="223.5">10K</text>
<text x="423.2" y="224.8" transform="rotate(-90 423.2 224.8)">5</text>
<text x="428" y="225.3">U99</text>
<text x="457.8" y="223.5">10K</text>
<text x="475.6" y="223.5">10K</text>
<text x="210.9" y="233.7">1</text>
<text x="226.4" y="229.4">+</text>
<text x="229.9" y="228.6">3</text>
<text x="411.6" y="233.7">1</text>
<text x="427" y="229.4">+</text>
<text x="430.5" y="228.6">3</text>
<text x="177.8" y="234.5">DL_A</text>
<text x="216.7" y="234.2">Q</text>
<text x="226.7" y="239.3">-</text>
<text x="229.9" y="238.8">4</text>
<text x="378.5" y="234.5">DL_B</text>
<text x="417.4" y="234.2">Q</text>
<text x="427.3" y="239.3">-</text>
<text x="430.5" y="238.8">4</text>
<text x="196.5" y="243.1">ADCMP600BKSZ</text>
<text x="222.5" y="243.8" transform="rotate(-90 222.5 243.8)">2</text>
<text x="257.2" y="240.3">R65</text>
<text x="257.8" y="243.8">1K</text>
<text x="274.1" y="243.8">6.49K</text>
<text x="274.4" y="240.3">R107</text>
<text x="397.2" y="243.1">ADCMP600BKSZ</text>
<text x="423.2" y="243.8" transform="rotate(-90 423.2 243.8)">2</text>
<text x="457.8" y="240.3">R76</text>
<text x="458.4" y="243.8">1K</text>
<text x="474.8" y="243.8">6.49K</text>
<text x="475" y="240.3">R189</text>
<text x="222.2" y="247.6">GND_A</text>
<text x="422.9" y="247.6">GND_B</text>
<text x="136.8" y="255.3">+24V</text>
<text x="255.3" y="257.8">GND_A</text>
<text x="342.5" y="255.3">+24V</text>
<text x="455.9" y="255.3">GND_B</text>
<text x="195.6" y="263.2">LS3</text>
<text x="401.3" y="263.2">LS4</text>
<text x="190.7" y="269.2">12</text>
<text x="191.9" y="266.7">1</text>
<text x="221" y="266.7">D35</text>
<text x="396.4" y="269.2">12</text>
<text x="397.6" y="266.7">1</text>
<text x="426.7" y="266.7">D37</text>
<text x="163.9" y="275.1">AOUT3+</text>
<text x="191.9" y="274.3">9</text>
<text x="208.3" y="271.8">8</text>
<text x="250.2" y="271.5">CON_AO_3+</text>
<text x="367.1" y="275.1">AOUT4+</text>
<text x="397.6" y="274.3">9</text>
<text x="414" y="271.8">8</text>
<text x="455.9" y="271.5">CON_AO_4+</text>
<text x="142.9" y="276.4">D34</text>
<text x="191.9" y="281.9">4</text>
<text x="208.3" y="279.4">5</text>
<text x="208.3" y="276.9">10</text>
<text x="250.2" y="279.1">CON_AO_3-</text>
<text x="348.6" y="276.4">D36</text>
<text x="397.6" y="281.9">4</text>
<text x="414" y="279.4">5</text>
<text x="414" y="276.9">10</text>
<text x="455.9" y="279.1">CON_AO_4-</text>
<text x="166.3" y="282.7">AO_3-</text>
<text x="208.3" y="284.5">3</text>
<text x="369.5" y="282.7">AO_4-</text>
<text x="414" y="284.5">3</text>
<text x="86.5" y="289.6">CONTROL_HEALTH</text>
<text x="195.6" y="289.8">EC2-24NJ</text>
<text x="228.6" y="289.6">R6</text>
<text x="228.6" y="292.1">500E</text>
<text x="292.3" y="289.6">CONTROL_HEALTH</text>
<text x="401.3" y="289.8">EC2-24NJ</text>
<text x="434.3" y="289.6">R101</text>
<text x="434.3" y="292.1">500E</text>
<text x="247.8" y="302.3">+5V_C</text>
<text x="453.5" y="302.3">+5V_D</text>
<text x="214.8" y="309.9">+5V_C</text>
<text x="420.5" y="309.9">+5V_D</text>
<text x="254" y="316.5">R100</text>
<text x="271.8" y="316.5">R186</text>
<text x="459.8" y="316.5">R103</text>
<text x="477.6" y="316.5">R188</text>
<text x="220" y="321.3" transform="rotate(-90 220 321.3)">5</text>
<text x="223.6" y="321.8">U100</text>
<text x="254.6" y="320">10K</text>
<text x="272.4" y="320">10K</text>
<text x="425.7" y="321.3" transform="rotate(-90 425.7 321.3)">5</text>
<text x="429.3" y="321.8">U101</text>
<text x="460.4" y="320">10K</text>
<text x="478.1" y="320">10K</text>
<text x="223.8" y="325.9">+</text>
<text x="227.3" y="325.1">3</text>
<text x="429.6" y="325.9">+</text>
<text x="433.1" y="325.1">3</text>
<text x="175.3" y="331">DL_C</text>
<text x="208.4" y="330.2">1</text>
<text x="214.2" y="330.7">Q</text>
<text x="224.1" y="335.8">-</text>
<text x="227.3" y="335.3">4</text>
<text x="381" y="331">DL_D</text>
<text x="414.1" y="330.2">1</text>
<text x="419.9" y="330.7">Q</text>
<text x="429.9" y="335.8">-</text>
<text x="433.1" y="335.3">4</text>
<text x="194" y="339.6">ADCMP600BKSZ</text>
<text x="220" y="340.3" transform="rotate(-90 220 340.3)">2</text>
<text x="255.2" y="336.8">R9</text>
<text x="255.2" y="340.4">1K</text>
<text x="271.6" y="340.4">6.49K</text>
<text x="271.8" y="336.8">R185</text>
<text x="399.7" y="339.6">ADCMP600BKSZ</text>
<text x="425.7" y="340.3" transform="rotate(-90 425.7 340.3)">2</text>
<text x="459.8" y="336.8">R102</text>
<text x="461" y="340.4">1K</text>
<text x="477.3" y="340.4">6.49K</text>
<text x="477.6" y="336.8">R187</text>
<text x="219.7" y="344.2">GND_C</text>
<text x="425.4" y="344.2">GND_D</text>
<text x="252.7" y="351.8">GND_C</text>
<text x="458.5" y="351.8">GND_D</text>
<text x="332.3" y="382.8">DRAWN</text>
<text x="332" y="392.9">CHECKED</text>
<text x="332.3" y="405.4">ENGINEER</text>
<text x="397.1" y="405.1">SIZE</text>
<text x="407.2" y="405.1">DWG. NO.</text>
<text x="483.9" y="405.4">SHEET</text>
<text x="524.1" y="405.1">PROD</text>
<text x="524.6" y="407.7">REV.</text>
<text x="407.2" y="411.5">FILE</text>
<text x="483.7" y="411.7">SCALE</text>
</g>
</svg>
